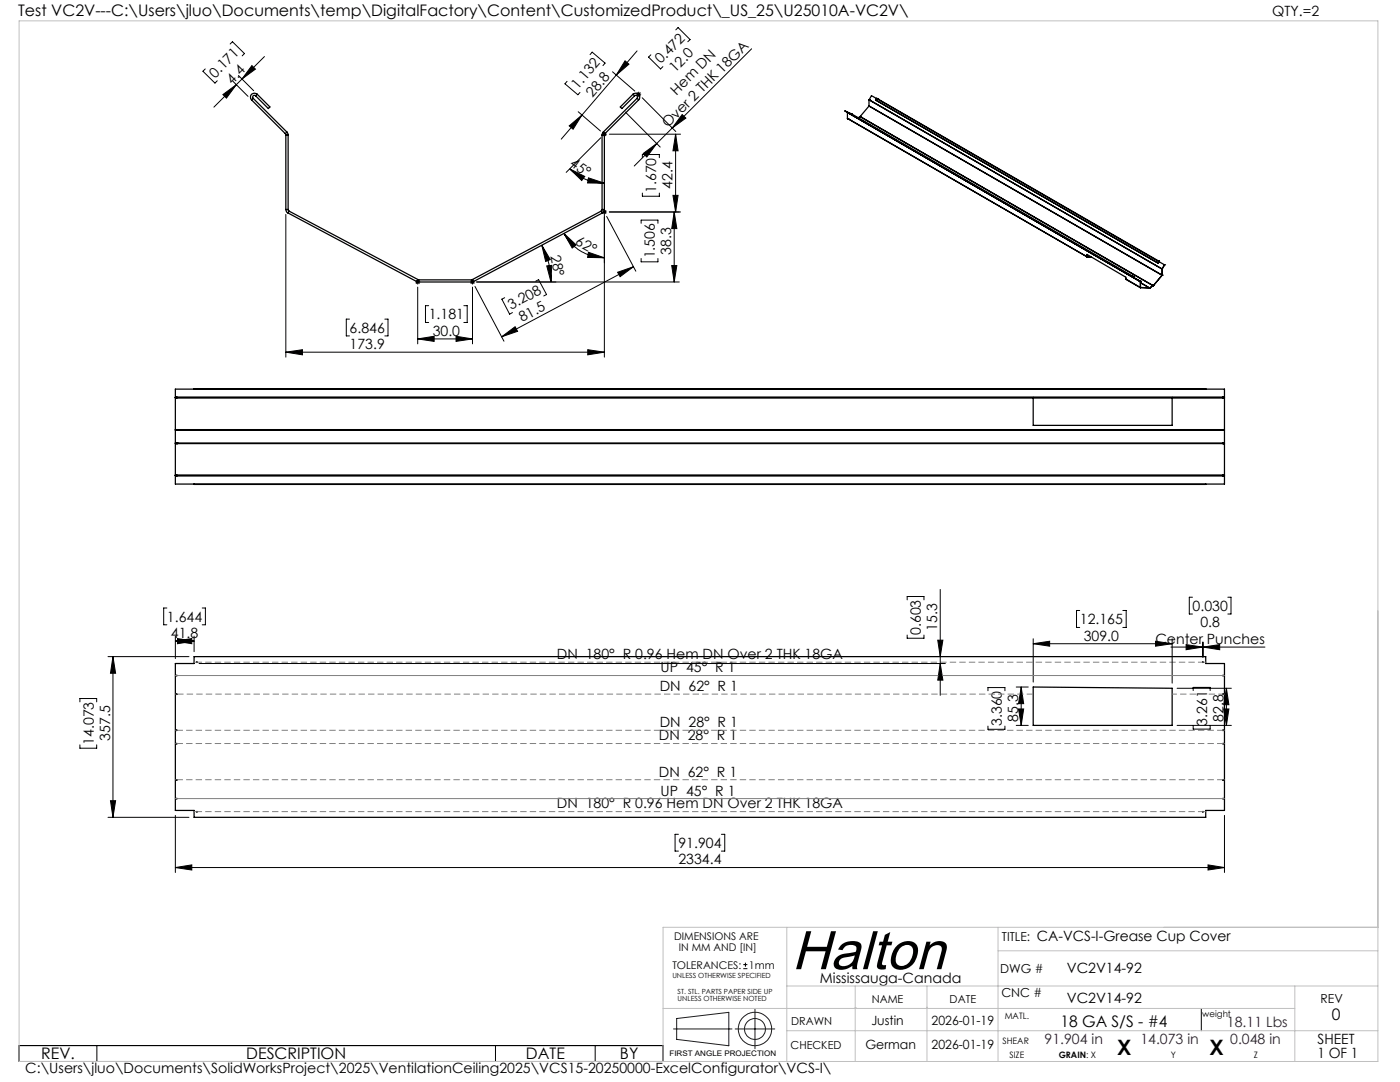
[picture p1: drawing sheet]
<svg xmlns="http://www.w3.org/2000/svg" width="279mm" height="216mm" viewBox="0 0 279 216" stroke-linecap="round" stroke-linejoin="round" font-family="sans-serif">
<g fill="none" stroke="#000" stroke-width=".25">
<path d="M50.2 19.9l6.7 6.8M50.5 19.6l-.3 .3M50.5 19.6l6.8 6.8M51 19.1a.35 .35 0 0 0-.5 0 .35 .35 0 0 0 0 .5M51.3 18.8a.8 .8 0 0 0-1.1 0 .8 .8 0 0 0 0 1.1M51.3 18.8l-.3 .3M51.3 18.8l2.6 2.5-.3 .4-2.6-2.6M126.3 18.8a.8 .8 0 0 1 1.2 0 .8 .8 0 0 1 0 1.1M126.3 18.8l.3 .3M126.3 18.8l-2.5 2.5 .3 .4 2.5-2.6M126.6 19.1a.35 .35 0 0 1 .5 0 .35 .35 0 0 1 0 .5M127.1 19.6l.4 .3"/>
<path d="M127.1 19.6l-6.7 6.8M127.5 19.9l-6.8 6.8M173.4 19.9l58.5 33.8M173.4 19.9v1.2M173.5 20h.1M173.5 19.9h.1M173.5 19.9v.1M174.7 20l56.4 32.5M174.7 20h.1M174.9 19.6l-1-.5-.5 .8M174.9 19.6l.3 .1M174.9 19.6l-.2 .4"/>
<path d="M174.9 19.6l56.4 32.6M175.2 19.7h.1M175.2 19.7l56 32.4M56.9 26.7l.1 .3M57 27h.5M57 27v14.8M57.3 26.4l.2 .6M57.3 26.4l-.4 .3M57.5 27v14.8M120.2 27v14.8M120.2 27h.4M120.4 26.4l-.2 .6"/>
<path d="M120.4 26.4l.3 .3M120.6 27v14.8M120.7 26.7l-.1 .3M168.7 22.2l1 .6 .1-.2 56.4 32.6M168.7 22.2l.4 .2M168.7 22.2l1 .5M169.1 22.4h.1M169.1 23.6l.1 .1M169.1 23.6l47.9 27.7M169.1 22.4l58.5 33.8M169.1 22.4v1.2M169.2 22.5h.1"/>
<path d="M169.2 23.7h.1M169.9 22.8h.1M171.7 23.2h.1M171.7 23.2v.1M171.7 23.2l-.4 .3M171.7 23.2l.1 .1M171.7 23.3h.1M171.7 23.3l58.3 33.7M171.8 23.3h.1M173.4 21.1v.1M173.4 21.2l-1.7 2M173.4 21.2l58.5 33.7"/>
<path d="M173.4 21.1l58.6 33.8M173.5 21.2h.1M57 41.8l.2 .5 .3 .2M57 41.8h.5M57.5 41.8l.2 .3M57.5 42.5l25.7 13.7M57.7 42.1l-.2 .4M57.7 42.1l25.7 13.7M83.2 56.2l.3 .1M83.4 55.8h.1M83.4 55.8l-.2 .4M83.5 55.8v.5"/>
<path d="M83.5 55.8h10.6M83.5 56.3h10.6M94.1 55.8v.5M94.3 55.8h-.2M94.3 55.8l.2 .4M94.5 56.2l-.4 .1M120 42.1l-25.7 13.7M120 42.1l.2 .4M120.2 41.8l-.2 .3M120.2 41.8h.4M120.2 42.5l-25.7 13.7M120.6 41.8l-.1 .4-.3 .3"/>
<path d="M216.9 51.2h.1M217 51.2h.1M217 51.3l-.1-.5 7.8 4.5v.4M217 51.2l.7 .1M217 51.3h.8M224.7 55.7l2.8 1.7M224.7 55.7l2.9 1.7M225.9 55.1h.1M226.1 55.3l1 .6M226.1 55.3h.1M226.1 55.3l1.1 .6M226.1 55.2v.1"/>
<path d="M226.2 55.2l-.1 .1M226.2 55.2h-.1M226.2 55.2l.1 .1-.2-.1M227.1 55.9l.5 .3M227.2 55.9h-.1M227.2 55.9l.4 .2M227.5 56.1h.1M227.5 57.4h.1M227.6 56.2h.1M227.6 57.4h.1M227.6 56.2v1.2M227.6 56.1v.1"/>
<path d="M227.6 56.1v1.3M227.6 57.4l1.8 .1M227.6 56.4l1.7 1M227.6 57.4h1.8M229.3 57.4h.1M229.4 57.5h.1M229.4 57.4h.1M229.4 57.4v.1M230 56.9h.1M230 57h.1M230 56.9v.1M230 56.9l.1 .1"/>
<path d="M230.1 57h.1M230.1 57l-.7 .5M230.2 57h.1M231.2 52.1h.1M231.2 52.1l.2 .1M231.3 52.2h.1M231.3 52.2l-.2 .3M231.4 52.2l1 .6M231.8 54.8v.1M231.8 53.7h.1M231.8 53.6v.1M231.8 54.9h.1"/>
<path d="M231.9 54.9h.1M231.9 53.7h.1M231.9 54.9l-1.7 2.1M231.9 53.7v1.2M232 53.7h.1M232 54.9h-.1M232 53.7v1.2M232.4 52.8h.1M232.4 52.8l-.5 .9M232.4 52.8l-.4 .9M35 79.3v.1M35 79.3h.1"/>
<path d="M35 79.3v-1.7h209.4v1.7M35 79.4v6.3M35 79.4h209.4M35.2 79.3h.1M35.3 79.3h.1M38.7 77.6h201.9M206.2 79.3v5.6h27.7v-5.6M244.1 79.3h.1M244.4 79.3v.1M244.4 79.4v6.3M244.4 79.3h-209.4M35 88.4v.1"/>
<path d="M35 85.7v.1M35 94.8v.1M35 94.9h.1M35 94.9v1.7h209.4v-1.7M35 85.8v2.6M35 88.5v6.3M35 88.5h209.4M35 88.4h209.4M35 85.8h209.4M35 85.7h209.4M35 94.8h209.4M35 94.9h209.4"/>
<path d="M35.2 85.8h.1M35.2 88.4h.1M35.2 88.4v.1M35.2 85.7v.1M35.2 85.7h.1M35.2 88.5h.1M35.2 94.9v-.1l.1 .1M35.3 85.8h.1M35.3 88.4h.1M35.3 88.4v.1M35.3 85.7v.1M35.3 85.7h.1"/>
<path d="M35.3 88.5h.1M38.7 96.6h201.9M244.1 85.8h.1M244.1 88.4h.1M244.1 88.4v.1M244.1 85.7v.1M244.1 85.7h.1M244.1 88.5h.1M244.1 94.9v-.1v.1M244.4 88.4v.1M244.4 85.7v.1M244.4 94.8v.1"/>
<path d="M244.4 94.9h.1M244.4 85.8v2.6M244.4 88.5v6.3M35 132.4h3.7v-1.4h201.9v1.4h3.8v29.3h-3.8v1.4h-201.9v-1.4h-3.7zM35.2 134.8h.1M35.2 138.5h.1M39.3 132.1h.1M206.2 137.1l27.7 .2v7.4h-27.7zM240 132.1h.1M244.1 134.8h.1M244.1 138.5h.1M35.2 159.3h.1"/>
<path d="M35.2 145.7h.1M35.2 148.3h.1M35.2 155.6h.1M244.1 159.3h.1M244.1 145.7h.1M244.1 148.3h.1M244.1 155.6h.1M39.3 161.9h.1M240 161.9h.1"/>
</g>
<g fill="none" stroke="#000" stroke-width=".2">
<path d="M41 13.8l-.5 .4 2.4 2.4 .5-.5M44.5 18.9l2.7-2-2 2.7zM45.9 8.8l.5-.5 2.4 2.4-.5 .4M46.5 16.2l3 3M47.6 15.1l3 3M50.3 13.1l.7 .7-2.7 2zM52.8 11.3l-10.1 10.1M113.2 16.2l-.5 .5 2.6 2.2 .4-.4M117.8 10.9l.4-.5 2.6 2.2-.5 .5M122.2 14.3l4.5 3.9M124.7 12.1l.8 .7-2.5 2.2zM127 18.8h1"/>
<path d="M127.1 18.5l.7 .7M127.1 10.2l-15.1 17.6M127.5 18.3v1M127.8 18.5l-.7 .7M128.2 19.5l6.7 6.7M129.9 10.9l-.5 .5 2.4 2.4 .5-.5M134.9 6l.4-.5 2.4 2.4-.4 .4M150 9.7l-23.4 23.4M113.6 25.1l2.5-2.1-1.7 2.8zM113.7 33.7l3 1.5-.6 .8zM113.7 33.7a10 10 0 0 0 6.9 2.8M115.4 22.3l4.4 3.8"/>
<path d="M117.4 35.5l3.2 1h-3.3zM119.9 27.5l-6.9 6.9M120.1 26.8h1M120.3 26.4l.7 .7M120.6 26.3v1M121 26.4l-.7 .7M121.6 26.8h14.2M124.8 22.4l7 7M128.2 31.5v-.7h3.4v.7M128.2 38.5v.7h3.4v-.7M128.4 30.6l2.7-2-2 2.7zM134.3 39h1l-.5 3.3z"/>
<path d="M134.8 26.8l.5 3.3h-1zM134.8 26.8v15.5M136.1 22.9l.8 .7-2.7 1.9zM57 42.8v28.5M82.9 56.3h1M83 55.9l.7 .7M83.4 55.8v1M83.4 57.3v11.3M83.7 55.9l-.7 .7M93.8 56.3h1M93.9 55.9l.8 .7M94.3 55.8v1"/>
<path d="M94.3 57.3v11.3M94.7 55.9l-.8 .7M94.8 57.2l5.8 10.9M95.1 56.3h40.5M100.7 59.4l-.5 .3 1.5 3 .6-.3M106.9 56.1l.6-.3 1.6 3-.6 .3M108.1 48.9l1.7 2.9-.9 .4zM108.1 48.9a15.3 15.3 0 0 1 1.9 7.4M109.1 53.1l1-.1-.1 3.3zM112.5 46.6l2.5 2.3-.8 .6zM112.5 46.6a9.2 9.2 0 0 0 8.1 4.8M117.4 50.3l3.2 1.1h-3.3z"/>
<path d="M120.1 42.3h1M120.3 41.9l.7 .8M120.6 41.8v29.5M121 41.9l-.7 .8M121.1 43.2l5.8 10.9M121.6 42.3h14.2M123.3 54.3l3.1-1.1-2.6 2zM126.4 53.2l-26.3 14M128 44.6v-.7h3.3v.7M128 51.6v.6h3.3v-.6M134.1 53h1l-.6 3.3zM134.5 42.3l.6 3.3h-1z"/>
<path d="M134.5 42.3v14M57 70.3l3.4-.5v1zM57 70.3h63.6M69.7 63.7h-.6v3.3h.6M76.8 63.7h.6v3.3h-.6M83.4 67.6l3.2-.5v1zM83.4 67.6h10.9M85.5 61h-.6v3.3h.6M91 67.1l3.3 .5-3.3 .5zM92.6 61h.6v3.3h-.6M100.1 67.2l2.7-2 .5 .9zM117.3 69.8l3.3 .5-3.3 .5z"/>
<path d="M181 119.7v-.7h3.4v.7M187.6 117.6v21.1M238 119.2h-.7v3.3h.7M245 119.2h.7v3.3h-.7M21.6 131h16.1M22.5 131l.6 3.3h-1.1zM22.5 131v32.1M33.3 121.3h-.6v3.4h.6M35 127.9l3.3-.5v1zM35 126.9v4.5M35 127.9h3.7M35.4 127.4l3.3 .5-3.3 .5z"/>
<path d="M38.7 126.9v3.1M39.7 132.4h149M40.4 121.3h.6v3.4h-.6M181 126.7v.7h3.4v-.7M187.1 127.7h1.1l-.6 3.3zM187.6 132.4l.6 3.3h-1.1zM197.2 137.8v-.6h3.4v.6M202.8 137.1h2.4M203.8 137.1l.5 3.3h-1zM203.8 137.1v7.6M206.2 128.4l3.3-.4v.9zM206.2 127.5v8.6"/>
<path d="M206.2 128.4h27.7M215.5 121.8h-.7v3.4h.7M224.1 121.8h.7v3.4h-.7M230.6 128l3.3 .4-3.3 .5zM233.7 129.1h18.7M233.9 127.5v8.8M234.9 137.3h10.8M236.7 128.6l3.3 .5-3.3 .5zM238.1 137.8v-.6h3.4v.6M240 128.1v3M240.1 129.1l3.3-.5v1zM240.1 128.1v3"/>
<path d="M244.8 137.3l.5 3.3h-1.1zM244.8 137.3v7.4M15.9 140.1v-.7h3.4v.7M15.9 148.6v.7h3.4v-.7M22 159.8h1.1l-.6 3.3zM197.2 144.9v.6h3.4v-.6M202.8 144.7h2.4M203.3 141.5h1l-.5 3.2zM234.9 144.7h10.8M238.1 144.9v.6h3.4v-.6M244.2 141.5h1.1l-.5 3.2zM21.6 163.1h16.1"/>
<path d="M35 173.1l3.3-.5v1zM35 162.7v11.4M35 173.1h209.4M135.4 166.5h-.7v3.3h.7M144 166.5h.6v3.3h-.6M241.1 172.6l3.3 .5-3.3 .5zM244.4 162.7v11.4M148.3 193.3h.9M148.3 192.5h.9M148.8 192.1v.8M3.8 208.6h128.5v3.2h-128.5zM19.3 208.6v3.2"/>
<path d="M98.9 208.6v3.2M118.8 208.6v3.2M239.7 201.2v4.5"/>
</g>
<g fill="none" stroke="#191924" stroke-width=".2">
<path d="M134.4 205.3h11.7M135 203.2l10.5-1.2v6.7l-10.5-1.3zM146.7 205.3h7.9M150.7 201.4v7.9"/>
<circle cx="150.7" cy="205.3" r="2.09"/>
<circle cx="150.7" cy="205.3" r="3.3"/>
</g>
<g fill="none" stroke="#808080" stroke-width=".2" stroke-dasharray="1.3 .6" stroke-linecap="butt">
<path d="M35.3 138.5h-.3M39.3 132.1h-.6M206.2 138.5h-170.9M240.7 132.1h-.6M244.4 138.5h-.3M35 148.4h.3M35 155.6h.3M35.3 145.7h-.3M244.1 148.4h.3M244.1 155.6h.3M244.4 145.7h-.3M38.7 161.9h.6"/>
<path d="M240.1 161.9h.6"/>
</g>
<path d="M240 132.1h-200.6M244.1 138.5h-10.2M39.4 161.9h200.6" fill="none" stroke="#808080" stroke-width=".2" stroke-dasharray="1.3 .6" stroke-dashoffset=".3" stroke-linecap="butt"/>
<path d="M35.3 148.4h208.8M35.3 155.6h208.8M244.1 145.7h-208.8" fill="none" stroke="#808080" stroke-width=".2" stroke-dasharray="1.3 .6" stroke-dashoffset=".1" stroke-linecap="butt"/>
<path d="M35 134.8h.2M35.3 134.8h208.8M244.1 134.8h.3M35 159.3h.2M35.3 159.3h208.8M244.1 159.3h.3" fill="none" stroke="#808080" stroke-width=".2"/>
<path d="M3.8 4.2h271.2v207.6h-271.2zM157 196.7h118M157 185v26.8M170.7 196.7v15.1M185 196.7v15.1M199.2 185v26.8M199.2 189.7h75.8M258.4 196.7v15.1M275 185h-142.7v26.8M132.3 201.2h126.1M157 205.7h118M170.7 201h.1" fill="none" stroke="#c0c0c0" stroke-width=".2"/>
<g fill="#000">
<path d="M50.3 13.1l.7 .7-2.7 2zM44.5 18.9l2.7-2-2 2.7z"/>
<path d="M124.7 12.1l.8 .7-2.5 2.2zM113.6 25.1l2.5-2.1-1.7 2.8z"/>
<path d="M117.4 35.5l-.1 1h3.3zM113.7 33.7l2.4 2.3 .6-.8z"/>
<path d="M136.1 22.9l.8 .7-2.7 1.9zM128.4 30.6l2.7-2-2 2.7z"/>
<path d="M109.1 53.1l1-.1-.1 3.3zM108.1 48.9l1.7 2.9-.9 .4z"/>
<path d="M117.4 50.3l-.1 1.1h3.3zM112.5 46.6l1.7 2.9 .8-.6z"/>
<path d="M134.5 42.3l.6 3.3h-1zM134.1 53h1l-.6 3.3z"/>
<path d="M134.3 39h1l-.5 3.3zM134.8 26.8l.5 3.3h-1z"/>
<path d="M57 70.3l3.4-.5v1zM117.3 69.8l3.3 .5-3.3 .5z"/>
<path d="M83.4 67.6l3.2-.5v1zM91 67.1l3.3 .5-3.3 .5z"/>
<path d="M100.1 67.2l2.7-2 .5 .9zM123.3 54.3l3.1-1.1-2.6 2z"/>
<path d="M22.5 131l.6 3.3h-1.1zM22 159.8h1.1l-.6 3.3z"/>
<path d="M35.4 127.4l3.3 .5-3.3 .5zM35 127.9l3.3-.5v1z"/>
<path d="M187.6 132.4l.6 3.3h-1.1zM187.1 127.7h1.1l-.6 3.3z"/>
<path d="M230.6 128l3.3 .4-3.3 .5zM206.2 128.4l3.3-.4v.9z"/>
<path d="M244.8 137.3l.5 3.3h-1.1zM244.2 141.5h1.1l-.5 3.2z"/>
<path d="M203.3 141.5h1l-.5 3.2zM203.8 137.1l.5 3.3h-1z"/>
<path d="M35 173.1l3.3-.5v1zM241.1 172.6l3.3 .5-3.3 .5zM236.7 128.6l3.3 .5-3.3 .5zM240.1 129.1l3.3-.5v1z"/>
</g>
<text font-size="11" x="158" y="193.4">Halton</text>
<g font-size="4.2">
<text x="223" y="210.4">X</text>
<text x="241.4" y="210.4">X</text>
</g>
<g font-size="3.2">
<text x="3.6" y="3.3">Test VC2V---C:\Users\jluo\Documents\temp\DigitalFactory\Content\CustomizedProduct\_US_25\U25010A-VC2V\</text>
<text x="265.8" y="203.5">0</text>
<text x="211.6" y="204.9">18 GA S/S - #4</text>
<text x="8.2" y="211.4">REV.</text>
<text x="49.2" y="211.4">DESCRIPTION</text>
<text x="105" y="211.4">DATE</text>
<text x="123.7" y="211.4">BY</text>
</g>
<g font-size="2.8">
<text x="253.9" y="3.3">QTY.=2</text>
<text x="42.9" y="15.7" transform="rotate(-45 42.9 15.7)">0.171</text>
<text x="46.3" y="16.9" transform="rotate(-45 46.3 16.9)">4.4</text>
<text x="131.9" y="12.9" transform="rotate(-45 131.9 12.9)">0.472</text>
<text x="134.7" y="14.6" transform="rotate(-45 134.7 14.6)">12.0</text>
<text x="115.3" y="18" transform="rotate(-49 115.3 18)">1.132</text>
<text x="118.3" y="19.5" transform="rotate(-49 118.3 19.5)">28.8</text>
<text x="135" y="19.1" transform="rotate(-45 135 19.1)">Hem DN</text>
<text x="133.2" y="25.6" transform="rotate(-45 133.2 25.6)">Over 2 THK 18GA</text>
<text x="113.6" y="33" transform="rotate(36 113.6 33)">45°</text>
<text x="131" y="38.5" transform="rotate(-90 131 38.5)">1.670</text>
<text x="134.2" y="37.7" transform="rotate(-90 134.2 37.7)">42.4</text>
<text x="109.9" y="51.1" transform="rotate(79 109.9 51.1)">28°</text>
<text x="114.7" y="48.7" transform="rotate(29 114.7 48.7)">62°</text>
<text x="130.7" y="51.6" transform="rotate(-90 130.7 51.6)">1.506</text>
<text x="134" y="50.8" transform="rotate(-90 134 50.8)">38.3</text>
<text x="85.6" y="63.7">1.181</text>
<text x="102" y="61.8" transform="rotate(-28 102 61.8)">3.208</text>
<text x="104.2" y="64.3" transform="rotate(-28 104.2 64.3)">81.5</text>
<text x="69.8" y="66.4">6.846</text>
<text x="69.8" y="69.6">173.9</text>
<text x="86.3" y="67">30.0</text>
<text x="33.3" y="124">1.644</text>
<text x="187.1" y="125.9" transform="rotate(-90 187.1 125.9)">15.3</text>
<text x="215.5" y="124.6">12.165</text>
<text x="238" y="121.9">0.030</text>
<text x="239.6" y="125.1">0.8</text>
<text x="34.1" y="127.3">41.8</text>
<text x="111.1" y="131.5">DN 180° R 0.96 Hem DN Over 2 THK 18GA</text>
<text x="183.8" y="126.7" transform="rotate(-90 183.8 126.7)">0.603</text>
<text x="216.3" y="127.8">309.0</text>
<text x="230.6" y="128.5">Center Punches</text>
<text x="131.7" y="137.9">DN 62° R 1</text>
<text x="131.8" y="134.2">UP 45° R 1</text>
<text x="18.7" y="148.6" transform="rotate(-90 18.7 148.6)">14.073</text>
<text x="22" y="147.8" transform="rotate(-90 22 147.8)">357.5</text>
<text x="131.5" y="147.7">DN 28° R 1</text>
<text x="131.7" y="145.1">DN 28° R 1</text>
<text x="199.9" y="144.9" transform="rotate(-90 199.9 144.9)">3.360</text>
<text x="203.2" y="144.1" transform="rotate(-90 203.2 144.1)">85.3</text>
<text x="240.9" y="144.8" transform="rotate(-90 240.9 144.8)">3.261</text>
<text x="244.2" y="144" transform="rotate(-90 244.2 144)">82.8</text>
<text x="131.5" y="155">DN 62° R 1</text>
<text x="111.1" y="161.3">DN 180° R 0.96 Hem DN Over 2 THK 18GA</text>
<text x="131.8" y="158.7">UP 45° R 1</text>
<text x="135.4" y="169.2">91.904</text>
<text x="135.4" y="172.5">2334.4</text>
<text x="206.9" y="187.8">CA-VCS-I-Grease Cup Cover</text>
<text x="163.6" y="196.1">Mississauga-Canada</text>
<text x="212.9" y="194.1">VC2V14-92</text>
<text x="212.9" y="200.1">VC2V14-92</text>
<text x="263" y="208.3">SHEET</text>
<text x="5" y="214.1">C:\Users\jluo\Documents\SolidWorksProject\2025\VentilationCeiling2025\VCS15-20250000-ExcelConfigurator\VCS-I\</text>
<text x="262.9" y="211.1">1 OF 1</text>
</g>
<g font-size="2.8" fill="#400040">
<text x="208.5" y="208.3">91.904 in</text>
<text x="227.6" y="208.3">14.073 in</text>
<text x="244.9" y="204.9">18.11 Lbs</text>
<text x="245.5" y="208.3">0.048 in</text>
</g>
<g font-size="2.5">
<text x="200" y="187.8">TITLE:</text>
<text x="199.6" y="194.1">DWG #</text>
<text x="199.9" y="198.9">CNC #</text>
<text x="263.5" y="200.1">REV</text>
<text x="172.7" y="209.3">German</text>
<text x="173.9" y="204.6">Justin</text>
<text x="185.9" y="204.6">2026-01-19</text>
<text x="185.9" y="209.3">2026-01-19</text>
</g>
<g font-size="2.2">
<text x="174" y="200.1">NAME</text>
<text x="189.5" y="200.1">DATE</text>
<text x="157.8" y="209.3">CHECKED</text>
<text x="157.9" y="204.6">DRAWN</text>
</g>
<g font-size="2.1">
<text x="134.5" y="187.6">DIMENSIONS ARE</text>
<text x="135.5" y="189.7">IN MM AND [IN]</text>
<text x="134.2" y="193.3">TOLERANCES:</text>
<text x="149.5" y="193.3">1mm</text>
</g>
<g font-size="1.8">
<text x="200.5" y="203.3">MATL.</text>
<text x="240" y="202.8">weight</text>
<text x="200.1" y="208.3">SHEAR</text>
<text x="201.5" y="211.1">SIZE</text>
<text x="211.3" y="211.1">GRAIN: X</text>
<text x="233.7" y="211.1">Y</text>
<text x="250.2" y="211.1">Z</text>
</g>
<text font-size="1.5" x="133.6" y="210.7">FIRST ANGLE PROJECTION</text>
<g font-size="1.4">
<text x="134.2" y="195.1">UNLESS OTHERWISE SPECIFIED</text>
<text x="135.2" y="198.3">ST. STL. PARTS PAPER SIDE UP</text>
<text x="135.2" y="199.7">UNLESS OTHERWISE NOTED</text>
</g>
</svg>
